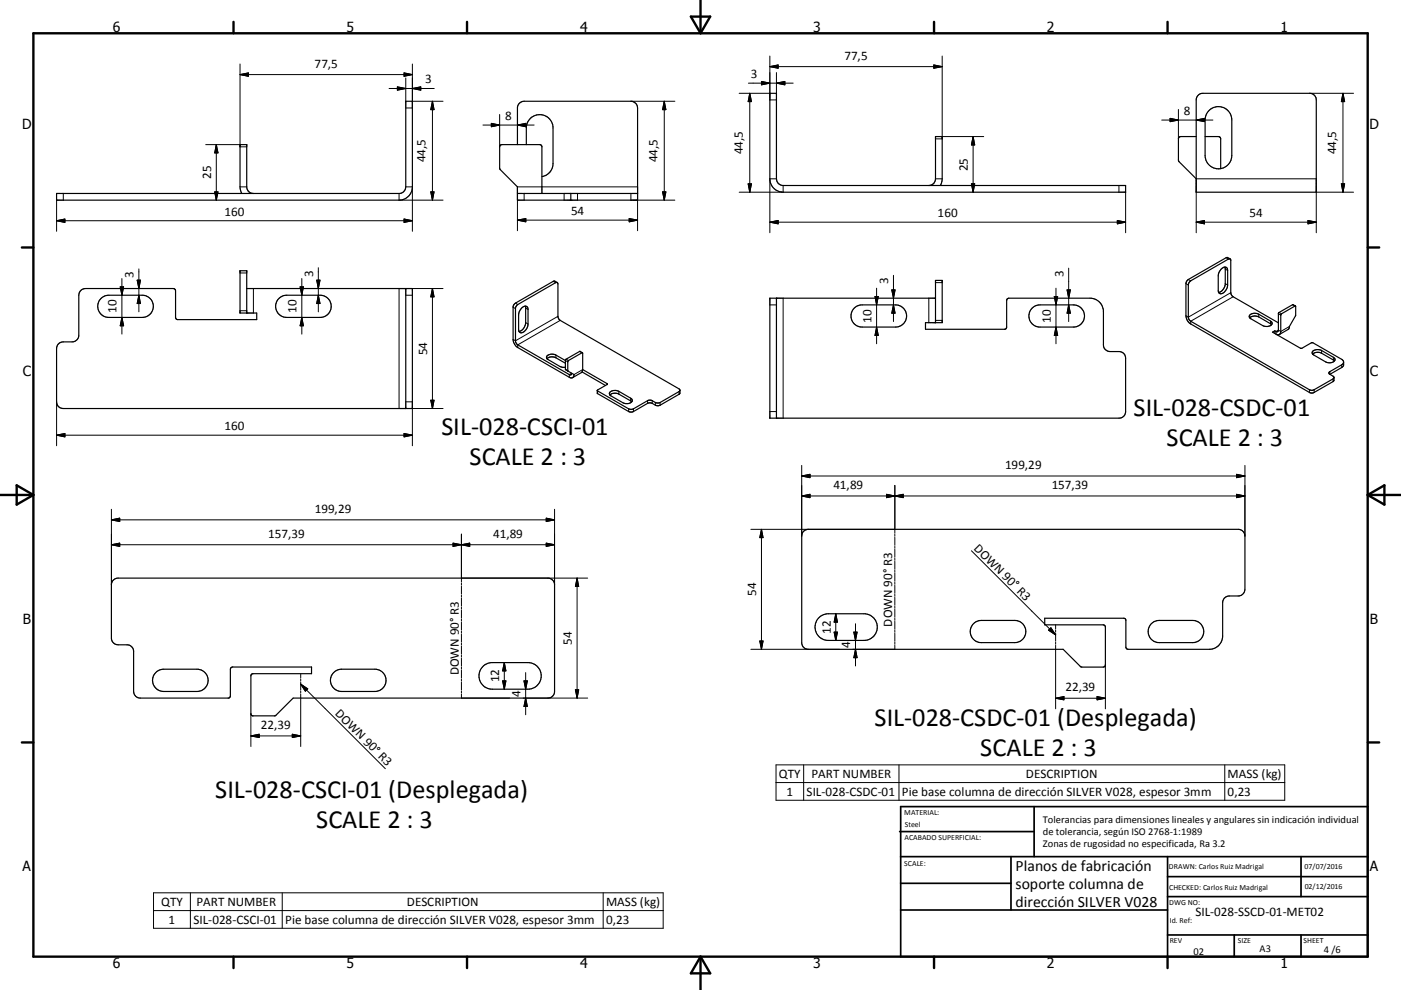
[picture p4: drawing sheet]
<svg xmlns="http://www.w3.org/2000/svg" width="420mm" height="297mm" viewBox="0 0 420 297" stroke-linecap="round" stroke-linejoin="round" font-family="sans-serif">
<g fill="none" stroke="#000" stroke-width=".36">
<path d="M230.8 28h2v25.6a2.02 2.02 0 0 0 2 2.1h102.7v2h-102.7a4 4 0 0 1-4-4.1zM359.3 28.5l1.3-.5h32a1.98 1.98 0 0 1 2 2v27.7h-36v-27.7l.2-.7zM362.6 33a4 4 0 0 1 4.3-.7 4 4 0 0 1 2.4 3.7v10.6a4 4 0 0 1-4 4.1 4 4 0 0 1-4-4.1v-11.1l.5-1.4zM17 58h102.6a1.98 1.98 0 0 0 2.1-1.9v-25.7h1.9v25.7a4 4 0 0 1-4 3.9h-102.6zM72.5 58l-.5-1.9v-12.7h2v12.7a1.98 1.98 0 0 0 2 1.9M155.1 58h36.1M155.1 43.4v-11a2.03 2.03 0 0 1 2-2h32a2.07 2.07 0 0 1 2.1 2v27.6h-36.1v-3.9l-5.3-5.5v-6.6l.3-.5 11.7-.1 .5 .2 .2 .4v14M157.8 43.4v-5a4 4 0 0 1 4-4 4 4 0 0 1 4 4v10.6a3.9 3.9 0 0 1-3.3 4M171.1 58v2M278.5 55.7a2.03 2.03 0 0 0 2-2.1v-12.6h2v12.6l-.6 2.1M358.6 41h-4.6l-.5 .2-.2 .5v6.5l5.3 5.4M361.3 41h4l.6 .3 .1 9.3"/>
<path d="M368.7 77.6l-.4 .1-11.3 6.6-.5 .4-.2 .8v9.7l.4 .9 36 20.9 1.3-.1 5.7-3.2 .2-.4M368.7 77.6l.3 .4v9.8l.4 1 13.9 8.1M368.8 77.7l-.7-.4h-.5l-11.3 6.6-.5 .4-.2 .8v9.6a3 3 0 0 0 1.4 2.5l35.7 20.6h1.1l6-3.4 .1-1.3-1.2-.8M30.3 89.5l.7-.5 1.2-.4h10.4a3.3 3.3 0 0 1 3.4 3.3 3.3 3.3 0 0 1-3.4 3.3h-10a3.3 3.3 0 0 1-3.1-2 3.3 3.3 0 0 1 .8-3.7zM74 86.6h49.6v36h-104.6a1.98 1.98 0 0 1-2-2v-16a1.99 1.99 0 0 1 2-2h2.6a2.02 2.02 0 0 0 2-2v-12a2.03 2.03 0 0 1 2-2h26.5l.5 .6v8l.4 .6 24 .1v-2h-5v-12.7h2v12.7M83.6 89.5l.7-.5 1.2-.4h10.5a3.3 3.3 0 0 1 3.3 3.3 3.3 3.3 0 0 1-3.3 3.3h-10a3.3 3.3 0 0 1-3.1-2 3.3 3.3 0 0 1 .7-3.7zM121.7 86.6v36M156.4 92.4l.5-.4a.88 .88 0 0 1 1-.1 .88 .88 0 0 1 .4 .9v4.4a2.53 2.53 0 0 1-2.3 2.6l-.5-.7v-4.6l.2-.9zM157.5 91.9l.1 4.9a2.76 2.76 0 0 1-2 2.6M167.1 84.8l-.7-.4h-.5l-11.8 7-.3 .6v9.8a3.1 3.1 0 0 0 1.4 2.5l15.5 8.9a.86 .86 0 0 0 1 .1 .86 .86 0 0 0 .4-.9l-1.8-1.1M232.8 89.5v36M256.1 92.4l.7-.5 1.2-.4h10.5a3.3 3.3 0 0 1 3.3 3.3 3.3 3.3 0 0 1-3.3 3.3h-10a3.3 3.3 0 0 1-3.1-2 3.3 3.3 0 0 1 .7-3.7z"/>
<path d="M280.5 89.5h-49.7v36h104.7a1.97 1.97 0 0 0 2-2v-16a1.97 1.97 0 0 0-2-2h-2.7a2.04 2.04 0 0 1-2-2v-10a4 4 0 0 0-4-4h-24.5l-.5 .6v8l-.5 .7h-23.8v-2h5v-12.7h-2v12.7M309.5 92.4l.6-.5 1.3-.4h10.4a3.3 3.3 0 0 1 3.4 3.3 3.3 3.3 0 0 1-3.4 3.3h-10a3.3 3.3 0 0 1-3.1-2 3.3 3.3 0 0 1 .8-3.7zM366.2 80.7a.99 .99 0 0 1 1.1-.6 .99 .99 0 0 1 .8 1v4.4a2.28 2.28 0 0 1-2.5 2.5l-.4-.9v-4.3l.2-1zM367.2 80.1l.1 5.3a2.91 2.91 0 0 1-1.9 2.3M374.7 95.4a2.45 2.45 0 0 1 2.7-.3l3.8 2.3M374.7 94.5a2.39 2.39 0 0 1 2.7-.2l3.5 2a.78 .78 0 0 1 .5 .9 .78 .78 0 0 1-.9 .6l-.8 .1-1.2-.2-3.7-2.2-.3-.5zM382.2 99.2l-.7 .4 8.5 4.9 3.5-1.7 8.7 5a.88 .88 0 0 1 .6 .8 .88 .88 0 0 1-.6 .9l-3.6 2.1-.2 .4 .3 .3M382.2 99.2v.9M388.4 91.8l-4.4 2.5v5.1a.86 .86 0 0 1-.4 1 .86 .86 0 0 1-1-.1M388.4 91.8l-.8-.4-4.2 2.4-.2 5.4-.3 .3-.7-.3M388.4 91.8v.1M388.4 91.9v2.8l-1.8 3.2-.2 .7-2.8 1.8"/>
<path d="M164 107.6l4.1 2.4 1.4 .2M164 107.6a1.05 1.05 0 0 1 .2-1.1 1.05 1.05 0 0 1 1.1-.2l1.1 .1 3.1 1.8M164 107.6a2.3 2.3 0 0 1 2.7-.3l2.8 1.7M169.5 108.2v2.6l.8 .5M171.4 112l-.2 .4h-.5l-15.5-8.9-.7-1.1v-10l.3-.6 .4-.4 11.5-6.6h.4l.2 .4v9.9l.5 .9 35.8 20.7 .3 .3v.9l-.3 .4-5.9 3.3-.8 .1-1.5-.8h-.9l-4.6 2.6-.8 .1-.6-.1-9.4-5.5v-.8M174.5 111.6l7 4M174.6 105.8l-4.3 2.5v3M174.6 105.8l.1 5.1M174.6 105.8l-.8-.4-4.1 2.4-.2 .4M174.7 110.9l7.4 4.3-3 2M174.7 110.9l-.3 .8-2.7 1.6M179.1 117.2l9.4 5.5 .6 .1 .8-.1 4.6-2.6h.9l1.5 .8 .8-.1 6.2-3.6"/>
<path d="M182.8 118.5a2.42 2.42 0 0 1 2.7-.3l3.9 2.4M182.9 117.6a2.53 2.53 0 0 1 2.6-.2l3.6 2.1a.79 .79 0 0 1 .4 .9 .79 .79 0 0 1-.8 .6l-1.7-.1-3.8-2.1-.5-.7zM393.5 106.3a2.36 2.36 0 0 1 2.7-.3l3.9 2.3M393.6 105.4a2.47 2.47 0 0 1 2.6-.2l3.6 2a.79 .79 0 0 1 .4 .9 .79 .79 0 0 1-.8 .6l-.9 .1-1.1-.2-3.7-2.2-.3-.5zM402.8 108.6v1l-.3 .5-3.8 2.2M240.8 159.5l.5-.4 1.1-.3h128.8a2.01 2.01 0 0 1 2 2v16a2.03 2.03 0 0 1-2 2h-2.6a2.02 2.02 0 0 0-2 2v10a4 4 0 0 1-4 4l-24.7-.1-.4-.6v-8l-.1-.4-.5-.2h-23.7v2h17.5l.5 .2 .2 .3v11.6l-.7 .5h-6.7l-5.3-5.3h-76.3a1.98 1.98 0 0 1-2-2v-32zM33.9 174.1l.8-.5 .7-.2h128.9a2.03 2.03 0 0 1 2 2v32a1.99 1.99 0 0 1-2 2h-76.4l-5.4 5.4h-6.8l-.4-.4-.1-11.6 .3-.6 17.9-.1v-2h-23.8l-.5 .7v8l-.5 .6h-26.5a1.98 1.98 0 0 1-2-2v-12a1.98 1.98 0 0 0-2-1.9h-2.7a2.03 2.03 0 0 1-2-2.1v-16zM144.9 199.8l1.3-.8 .9-.2h11.2a4 4 0 0 1 4 4 4 4 0 0 1-4 4h-10.7a4 4 0 0 1-3.7-2.6 4 4 0 0 1 1-4.4zM245.4 185.5l1.1-.9 1.4-.4 11.1-.1a4 4 0 0 1 4 4 4 4 0 0 1-4 4h-10.6a4 4 0 0 1-3.7-2.3 4 4 0 0 1 .7-4.3zM291.9 187.1l.7-.5 1.2-.4 10.4-.1a3.3 3.3 0 0 1 3.3 3.4 3.3 3.3 0 0 1-3.3 3.3h-10a3.3 3.3 0 0 1-3.1-2.1 3.3 3.3 0 0 1 .8-3.6zM345.2 187.1l.7-.5 1.2-.4 10.5-.1a3.3 3.3 0 0 1 3.3 3.4 3.3 3.3 0 0 1-3.3 3.3h-10a3.3 3.3 0 0 1-3.1-2.1 3.3 3.3 0 0 1 .7-3.6zM46.7 201.8l1.1-.8 .8-.2h10.5a3.3 3.3 0 0 1 3.3 3.3 3.3 3.3 0 0 1-3.3 3.3h-10a3.3 3.3 0 0 1-3.1-2 3.3 3.3 0 0 1 .7-3.6z"/>
<path d="M100.1 201.8l1-.8 .9-.2h10.4a3.3 3.3 0 0 1 3.3 3.3 3.3 3.3 0 0 1-3.3 3.3h-10a3.3 3.3 0 0 1-3.1-2 3.3 3.3 0 0 1 .8-3.6z"/>
</g>
<g fill="none" stroke="#000" stroke-width=".3">
<path d="M72 19.2v24.8h2M123.6 19.2v13.2h-1.9M230.8 16.8v13.2h2M230.8 20l2.5-.5v1zM230.8 20h51.7M280 19.5l2.5 .5-2.5 .5zM282.5 16.8v24.9h-2M72 22.4h51.6M72 22.4l2.5-.5v1zM116.6 26.5h13.6M119.1 26.1l2.6 .4-2.6 .6zM121.1 21.9l2.5 .5-2.5 .5z"/>
<path d="M121.7 23.4v7M123.6 26.5l2.5-.4v1zM123.6 30.4h9.2M129.7 30.4v29.6M129.7 30.4l.4 2.5h-1zM144.8 37.5h15.3M147.3 37l2.5 .5-2.5 .5zM149.8 34.3v9.7M155.1 37.5l2.5-.5v1zM189.1 30.4h13.2M199.2 30.4l.4 2.5h-1zM199.2 30.4v29.6"/>
<path d="M221.6 28h9.2M224.4 24.9h13.4M224.8 28v29.7M224.8 28l.5 2.5h-1zM228.3 24.4l2.5 .5-2.5 .6zM232.8 24.9l2.5-.5v1.1zM232.8 21.8v6.2M348.3 36h15.3M350.8 35.5l2.5 .5-2.5 .5zM353.3 32.8v8.9M358.6 36l2.5-.5v1zM392.6 28h13.2"/>
<path d="M402.6 28l.5 2.5h-1zM402.6 28v29.7M19 58v2M61.7 43.4h10.3M64.4 57.6h1l-.6 2.4zM64.8 43.4v16.6M64.8 43.4l.6 2.5h-1zM72 56.1h2M119.6 58v2h13.2M121.7 56.1h1.9v13.3M129.1 57.6h1l-.4 2.4zM157.1 58v2"/>
<path d="M169.1 58v2M173.1 58v2M189.1 58v2h13.2M198.6 57.6h1l-.4 2.4zM224.3 55.1h1l-.5 2.6zM232.8 53.6h-2v16.2M234.8 55.7v2h-13.2M280.5 53.6h2M282.5 41h12.4M291.2 55.1h1l-.5 2.6zM291.7 41v16.7M291.7 41l.5 2.5h-1z"/>
<path d="M335.5 55.7v2M337.5 57.7v12.1M394.6 57.7h11.2M402.1 55.1h1l-.5 2.6zM17 66.2h106.6M17 66.2l2.5-.5v1zM17 60v9.4M121.1 65.7l2.5 .5-2.5 .5zM155.1 69.2v-13.1h36.1v13.1M155.1 66l2.5-.4v1zM155.1 66h36.1M188.6 65.6l2.6 .4-2.6 .6z"/>
<path d="M230.8 66.7h106.7M230.8 66.7l2.5-.6v1.1zM335 66.1l2.5 .6-2.5 .5zM358.6 69.8v-16.2h36v16.2M358.6 66.7h36M358.6 66.7l2.5-.6v1.1zM367.6 77.3l.7 .4M392.1 66.1l2.5 .6-2.5 .5zM36 86.1h1.1l-.6 2.5zM36.5 95.2l.6 2.5h-1.1zM36.5 83.6v16.6M41.1 84.1h1l-.5 2.5z"/>
<path d="M41.6 80.7v12.9M41.6 88.6l.5 2.5h-1zM72 93.2h2M72 81.9h2M76 86.6v7.3M90 86.1h1l-.5 2.5zM90.5 83.6v16.6M90.5 95.2l.5 2.5h-1zM95 84.1h.9l-.5 2.5zM95.4 88.6l.5 2.5h-.9zM95.4 80.3v13.3M121.7 88.6h1.9"/>
<path d="M129.7 86.6v36M129.7 86.6l.4 2.5h-1zM132.8 86.6h-13.2v36h13.2M153.8 92.2l.7 .4M154.5 90.9l.7 .5M157.6 96.8l.7 .4M157.6 92.4l.7 .4M165.9 84.4l.7 .4M167.3 94.9l-12.8 7.3-.7-.4M168 96.1l-12.8 7.4v.8M230.8 91.5h2M234.8 89.5v36"/>
<path d="M262.3 89h1l-.5 2.5zM262.8 86.5v16.6M262.8 98.1l.5 2.5h-1zM267.4 87h1l-.5 2.5zM267.9 82.6v13.9M267.9 91.5l.5 2.5h-1zM278.5 89.5v7.3M280.5 84.8h2M280.5 96.1h2M316.1 89h1l-.5 2.5zM316.6 98.1l.5 2.5h-1zM316.6 86.5v16.6"/>
<path d="M319.9 87h1l-.5 2.5zM320.4 91.5l.5 2.5h-1zM320.4 80.4v16.1M355.6 85.1l.7 .4M356.3 83.9l.7 .4M367.3 80.7l.8 .4M367.3 85.1l.8 .4M369 87.8l-12.7 7.4-.7-.5M369.7 89l-12.7 7.4v.8M377.4 94.3v.8M380.9 96.3v.8M383.3 94.1l.7 .4"/>
<path d="M383.5 93.7l.7 .4M386.6 97.9l-2.6 1.5-.7-.4-.7 .4v.9M387.5 91.4l.7 .4M166.7 106.5v.8M169.5 110.8l.7 .4M169.5 108.2l.7 .4M169.7 107.8l.7 .4M171.4 112l-.7 .4v.8M173.8 105.4l.7 .4M174.7 110.9l-2.6 1.5M179.2 117.3v.8M182 115.1v.3"/>
<path d="M185.5 117.4v.8M189.1 119.5v.8M203.6 117.5v.8M392.6 116.9v.8M394 116.9v.8M396.2 105.2v.8M398.7 111.5v.8M399.7 113.7v.8M399.8 107.2v.8M402.2 109.5v.8M17 130.6l2.5-.5v1zM17 120.6v13.1"/>
<path d="M17 130.6h106.6M121.1 130.1l2.5 .5-2.5 .5zM121.7 120.6h1.9v13.1M129.1 120.1h1l-.4 2.5zM188.5 122.7v.8M189.9 122.7v.8M194.2 120.2v.8M195.5 120.2v.8M196.5 120.8v.8M197.9 120.8v.8M230.8 123.5h2M240.4 139.6v21.2"/>
<path d="M373.2 139.6v21.2M33.4 156l2.5-.5v1zM33.4 152.8v22.6M33.4 156h132.9M163.8 155.5l2.5 .5-2.5 .5zM166.3 152.8v22.6M225.1 158.8h43.2M228.3 158.8v36M228.3 158.8l.5 2.5h-1zM240.4 148.8h132.8M240.4 148.8l2.4-.5v1zM240.4 142.8l2.4-.5v1z"/>
<path d="M240.4 142.8h132.8M265.8 148.3v1l5-1v1zM268.3 145.6v14.4M370.7 142.3l2.5 .5-2.5 .5zM370.7 148.3l2.5 .5-2.5 .5zM33.4 163.4h132.9M33.4 163.4l2.5-.5v1zM135.8 162.9l2.5 .5-2.5 .5zM138.3 160.3v14.3M138.3 174.9v.6M138.3 175.9v2.3M138.3 178.5v.7"/>
<path d="M138.3 179.4v2.4M138.3 163.4l2.5-.5v1zM138.3 173.4h37.9M163.8 162.9l2.5 .5-2.5 .5zM173 173.4v36M173 173.4l.5 2.6h-1zM268.3 160.3v.6M268.3 161.2v2.4M268.3 163.9v.6M268.3 164.8v2.4M268.3 167.5v.6M268.3 168.4v2.4"/>
<path d="M268.3 171.1v.6M268.3 172v2.4M268.3 174.7v.6M268.3 175.6v2.4M268.3 178.3v.6M268.3 179.2v2.4M291.2 165.2l25.3 25.3M138.3 182.1v.6M138.3 183v2.5M138.3 185.7v.6M138.3 186.6v2.4M138.3 189.3v.6"/>
<path d="M138.3 190.3v2.3M138.3 192.9v.6M138.3 193.8v2.4M138.3 196.6v.5M138.3 197.4v2.5M151.2 198.8v8M151.2 198.8l.5 2.5h-1zM225.1 194.8h26.6M227.8 192.3h1l-.5 2.5zM250.1 189.6h1l-.5 2.5zM250.6 184.1v8M250.6 184.1l.5 2.5h-1z"/>
<path d="M256 189.6h1l-.5 2.5zM256.5 187.1v12.7M256.5 194.8l.5 2.5h-1zM268.3 181.9v.6M268.3 182.8v2.4M268.3 185.5v.6M268.3 186.4v2.4M268.3 189.1v.6M268.3 190v2.4M268.3 192.7v.6M268.3 193.6v1.2h-12.6M315.1 188.3l1.4 2.2-2.1-1.4z"/>
<path d="M316.5 187.5v1.2M316.5 189v.6M316.5 189.9v2.5M316.5 192.7v.6M316.5 193.6v19.1M331.4 199.5v13.2M75.2 214.1v9.9M90.2 202.1v1.2M90.2 203.6v.6M90.2 204.6v2.4M90.2 207.3v.6M90.2 208.2v15.8"/>
<path d="M90.2 205.2l25.3 25.4M90.2 205.2l2.1 1.5-.7 .7zM138.3 200.1v.6M138.3 201v2.4M138.3 203.7v.7M138.3 204.7v2.3M138.3 207.3v.6M138.3 208.2v1.2h14.5M150.7 204.3h1l-.5 2.5zM156.8 209.4h19.4M157.1 204.3h1l-.5 2.5zM157.6 201.8v12.6"/>
<path d="M157.6 209.4l.5 2.5h-1zM172.5 206.9h1l-.5 2.5zM316.5 209.5h14.9M316.5 209.5l2.5-.5v1zM328.9 209l2.5 .5-2.5 .5zM75.2 220.8h15M75.2 220.8l2.5-.5v1zM87.6 220.3l2.6 .5-2.6 .5zM232.7 229.5h152.5v10.6h-152.5zM232.7 234.8h152.5M240.9 229.5v10.6M269.5 229.5v10.6"/>
<path d="M367.2 229.5v10.6M46 267.9h152.8v10.6h-152.8zM46 273.2h152.8M57.1 267.9v10.6M84.6 267.9v10.6M180.8 267.9v10.6"/>
</g>
<g fill="none" stroke="#000" stroke-width=".71">
<path d="M10 10h400v277h-400zM70 6.6v3.4M140 6.6v3.4M207.1 5h5.8l-2.9 5zM210 0v10M280 6.6v3.4M350 6.6v3.4M6.6 74.2h3.4M410 74.2h3.5M0 148.5h10M5 145.6l5 2.9-5 2.9zM410 148.5h10.1"/>
<path d="M410 148.5l5.1-2.9v5.8zM6.6 222.7h3.4M410 222.7h3.5M70 287v3.4M140 287v3.4M210 287v10M210 287l2.9 5h-5.8zM280 287v3.4M350 287v3.4"/>
</g>
<g fill="none" stroke="#000" stroke-width=".51">
<path d="M269.7 249.5h40.3M270 242h140v45h-140zM270 257h140M303.1 257v16M310 242v15M350 257v30M390.1 257v12M270 265h33.1M270 273h80M350 269h60M350 263h60M350 280.5h60"/>
<path d="M370 280.5v6.5M390.1 280.5v6.5"/>
</g>
<g fill="#000" stroke="#000" stroke-width=".3">
<path d="M230.8 20l2.5-.5v1zM72 22.4l2.5-.5v1zM119.1 26.1l2.6 .4-2.6 .6zM121.1 21.9l2.5 .5-2.5 .5zM123.6 26.5l2.5-.4v1zM129.7 30.4l.4 2.5h-1zM147.3 37l2.5 .5-2.5 .5zM155.1 37.5l2.5-.5v1zM199.2 30.4l.4 2.5h-1zM224.8 28l.5 2.5h-1zM228.3 24.4l2.5 .5-2.5 .6zM232.8 24.9l2.5-.5v1.1z"/>
<path d="M280 19.5l2.5 .5-2.5 .5zM350.8 35.5l2.5 .5-2.5 .5zM358.6 36l2.5-.5v1zM402.6 28l.5 2.5h-1zM64.4 57.6h1l-.6 2.4zM64.8 43.4l.6 2.5h-1zM129.1 57.6h1l-.4 2.4zM198.6 57.6h1l-.4 2.4zM224.3 55.1h1l-.5 2.6zM291.2 55.1h1l-.5 2.6zM291.7 41l.5 2.5h-1zM402.1 55.1h1l-.5 2.6z"/>
<path d="M17 66.2l2.5-.5v1zM121.1 65.7l2.5 .5-2.5 .5zM155.1 66l2.5-.4v1zM188.6 65.6l2.6 .4-2.6 .6zM230.8 66.7l2.5-.6v1.1zM335 66.1l2.5 .6-2.5 .5zM358.6 66.7l2.5-.6v1.1zM392.1 66.1l2.5 .6-2.5 .5zM36 86.1h1.1l-.6 2.5zM36.5 95.2l.6 2.5h-1.1zM41.1 84.1h1l-.5 2.5zM41.6 88.6l.5 2.5h-1z"/>
<path d="M90 86.1h1l-.5 2.5zM90.5 95.2l.5 2.5h-1zM95 84.1h.9l-.5 2.5zM95.4 88.6l.5 2.5h-.9zM129.7 86.6l.4 2.5h-1zM262.3 89h1l-.5 2.5zM267.4 87h1l-.5 2.5zM267.9 91.5l.5 2.5h-1zM316.1 89h1l-.5 2.5zM319.9 87h1l-.5 2.5zM320.4 91.5l.5 2.5h-1zM262.8 98.1l.5 2.5h-1z"/>
<path d="M316.6 98.1l.5 2.5h-1zM17 130.6l2.5-.5v1zM121.1 130.1l2.5 .5-2.5 .5zM129.1 120.1h1l-.4 2.5zM33.4 156l2.5-.5v1zM163.8 155.5l2.5 .5-2.5 .5zM240.4 148.8l2.4-.5v1zM240.4 142.8l2.4-.5v1zM265.8 148.3l2.5 .5-2.5 .5zM268.3 148.8l2.5-.5v1zM370.7 142.3l2.5 .5-2.5 .5zM370.7 148.3l2.5 .5-2.5 .5z"/>
<path d="M33.4 163.4l2.5-.5v1zM135.8 162.9l2.5 .5-2.5 .5zM138.3 163.4l2.5-.5v1zM163.8 162.9l2.5 .5-2.5 .5zM173 173.4l.5 2.6h-1zM228.3 158.8l.5 2.5h-1zM227.8 192.3h1l-.5 2.5zM250.1 189.6h1l-.5 2.5zM250.6 184.1l.5 2.5h-1zM256 189.6h1l-.5 2.5zM256.5 194.8l.5 2.5h-1zM315.1 188.3l1.4 2.2-2.1-1.4z"/>
<path d="M90.2 205.2l2.1 1.5-.7 .7zM150.7 204.3h1l-.5 2.5zM151.2 198.8l.5 2.5h-1zM157.1 204.3h1l-.5 2.5zM157.6 209.4l.5 2.5h-1zM172.5 206.9h1l-.5 2.5zM316.5 209.5l2.5-.5v1zM328.9 209l2.5 .5-2.5 .5zM75.2 220.8l2.5-.5v1zM87.6 220.3l2.6 .5-2.6 .5z"/>
</g>
<g font-size="7.9">
<text x="339.9" y="124.9">SIL-028-CSDC-01</text>
<text x="132.3" y="130.5">SIL-028-CSCI-01</text>
<text x="349.8" y="133.9">SCALE 2 : 3</text>
<text x="140.8" y="139.4">SCALE 2 : 3</text>
<text x="262.2" y="217.8">SIL-028-CSDC-01 (Desplegada)</text>
<text x="293.9" y="226.8">SCALE 2 : 3</text>
<text x="64.5" y="239.5">SIL-028-CSCI-01 (Desplegada)</text>
<text x="94.8" y="248.5">SCALE 2 : 3</text>
</g>
<g font-size="4.7">
<text x="304.5" y="261.2">Planos de fabricación</text>
<text x="304.5" y="266.6">soporte columna de</text>
<text x="304.5" y="272">dirección SILVER V028</text>
</g>
<g font-size="4.2">
<text x="33.9" y="9.6">6</text>
<text x="103.9" y="9.6">5</text>
<text x="173.9" y="9.6">4</text>
<text x="243.8" y="9.6">3</text>
<text x="313.9" y="9.6">2</text>
<text x="383.9" y="9.6">1</text>
<text x="6.7" y="38.7">D</text>
<text x="410.5" y="38.7">D</text>
<text x="6.9" y="112.9">C</text>
<text x="410.7" y="112.9">C</text>
<text x="6.9" y="187.1">B</text>
<text x="410.7" y="187.1">B</text>
<text x="6.8" y="261.4">A</text>
<text x="410.7" y="261.4">A</text>
<text x="33.9" y="290.4">6</text>
<text x="103.9" y="290.4">5</text>
<text x="173.9" y="290.4">4</text>
<text x="243.8" y="290.4">3</text>
<text x="313.9" y="290.4">2</text>
<text x="383.9" y="290.4">1</text>
</g>
<g font-size="3.9">
<text x="253.2" y="17.9">77,5</text>
<text x="94.3" y="20.3">77,5</text>
<text x="225.1" y="23.4">3</text>
<text x="127.4" y="25">3</text>
<text x="151.5" y="36">8</text>
<text x="354.9" y="34.5">8</text>
<text x="222.7" y="46.3" transform="rotate(-90 222.7 46.3)">44,5</text>
<text x="400.6" y="46.3" transform="rotate(-90 400.6 46.3)">44,5</text>
<text x="63.3" y="53.8" transform="rotate(-90 63.3 53.8)">25</text>
<text x="127.6" y="48.7" transform="rotate(-90 127.6 48.7)">44,5</text>
<text x="197.1" y="48.7" transform="rotate(-90 197.1 48.7)">44,5</text>
<text x="290.2" y="51.3" transform="rotate(-90 290.2 51.3)">25</text>
<text x="67.3" y="64.7">160</text>
<text x="171.2" y="64.5">54</text>
<text x="281.1" y="65.1">160</text>
<text x="374.6" y="65.1">54</text>
<text x="40" y="83.5" transform="rotate(-90 40 83.5)">3</text>
<text x="93.9" y="83.1" transform="rotate(-90 93.9 83.1)">3</text>
<text x="318.9" y="83.2" transform="rotate(-90 318.9 83.2)">3</text>
<text x="266.3" y="85.3" transform="rotate(-90 266.3 85.3)">3</text>
<text x="35" y="93.9" transform="rotate(-90 35 93.9)">10</text>
<text x="88.9" y="93.9" transform="rotate(-90 88.9 93.9)">10</text>
<text x="261.3" y="96.8" transform="rotate(-90 261.3 96.8)">10</text>
<text x="315" y="96.8" transform="rotate(-90 315 96.8)">10</text>
<text x="128.1" y="106.6" transform="rotate(-90 128.1 106.6)">54</text>
<text x="67.3" y="129">160</text>
<text x="301.3" y="140.7">199,29</text>
<text x="249.9" y="146.7">41,89</text>
<text x="315.3" y="146.7">157,39</text>
<text x="94.4" y="153.9">199,29</text>
<text x="80.4" y="161.4">157,39</text>
<text x="147.8" y="161.4">41,89</text>
<text x="291.8" y="164.7" transform="rotate(45 291.8 164.7)">DOWN 90° R3</text>
<text x="226.7" y="178.8" transform="rotate(-90 226.7 178.8)">54</text>
<text x="249.1" y="190.2" transform="rotate(-90 249.1 190.2)">12</text>
<text x="267.5" y="188" transform="rotate(-90 267.5 188)">DOWN 90° R3</text>
<text x="171.4" y="193.5" transform="rotate(-90 171.4 193.5)">54</text>
<text x="254.9" y="194.5" transform="rotate(-90 254.9 194.5)">4</text>
<text x="137.6" y="202.6" transform="rotate(-90 137.6 202.6)">DOWN 90° R3</text>
<text x="149.7" y="204.7" transform="rotate(-90 149.7 204.7)">12</text>
<text x="156" y="209.1" transform="rotate(-90 156 209.1)">4</text>
<text x="319.4" y="207.3">22,39</text>
<text x="100.3" y="214.3" transform="rotate(45 100.3 214.3)">DOWN 90° R3</text>
<text x="78.2" y="218.7">22,39</text>
<text x="233.5" y="233.3">QTY</text>
<text x="243.2" y="233.3">PART NUMBER</text>
<text x="307.6" y="233.3">DESCRIPTION</text>
<text x="368" y="233.4">MASS (kg)</text>
<text x="235.8" y="238.7">1</text>
<text x="241.8" y="238.7">SIL-028-CSDC-01</text>
<text x="270.4" y="238.8">Pie base columna de dirección SILVER V028, espesor 3mm</text>
<text x="368" y="238.7">0,23</text>
<text x="48.3" y="271.8">QTY</text>
<text x="58.9" y="271.8">PART NUMBER</text>
<text x="122" y="271.8">DESCRIPTION</text>
<text x="181.8" y="271.9">MASS (kg)</text>
<text x="358.4" y="274.9">SIL-028-SSCD-01-MET02</text>
<text x="50.5" y="277.1">1</text>
<text x="58" y="277.1">SIL-028-CSCI-01</text>
<text x="85.5" y="277.2">Pie base columna de dirección SILVER V028, espesor 3mm</text>
<text x="181.8" y="277.1">0,23</text>
</g>
<g font-size="3.1">
<text x="312.7" y="246.8">Tolerancias para dimensiones lineales y angulares sin indicación individual</text>
<text x="312.7" y="250.4">de tolerancia, según ISO 2768-1:1989</text>
<text x="312.7" y="254">Zonas de rugosidad no especificada, Ra 3.2</text>
<text x="357.8" y="286.5">02</text>
<text x="377.6" y="285.6">A3</text>
<text x="396.9" y="285.9">4 /6</text>
</g>
<g font-size="2.4">
<text x="271.1" y="244.4">MATERIAL:</text>
<text x="271.2" y="252">ACABADO SUPERFICIAL:</text>
<text x="271.3" y="248">Steel</text>
<text x="271.1" y="259.7">SCALE:</text>
<text x="350.4" y="260.8">DRAWN: Carlos Ruiz Madrigal</text>
<text x="391.1" y="260.6">07/07/2016</text>
<text x="350.5" y="266.9">CHECKED: Carlos Ruiz Madrigal</text>
<text x="391.2" y="266.7">02/12/2016</text>
<text x="350.5" y="271.4">DWG NO:</text>
<text x="350.7" y="276.9">Id. Ref:</text>
<text x="350.7" y="282.8">REV</text>
<text x="371.1" y="282.9">SIZE</text>
<text x="390.8" y="283">SHEET</text>
</g>
</svg>
